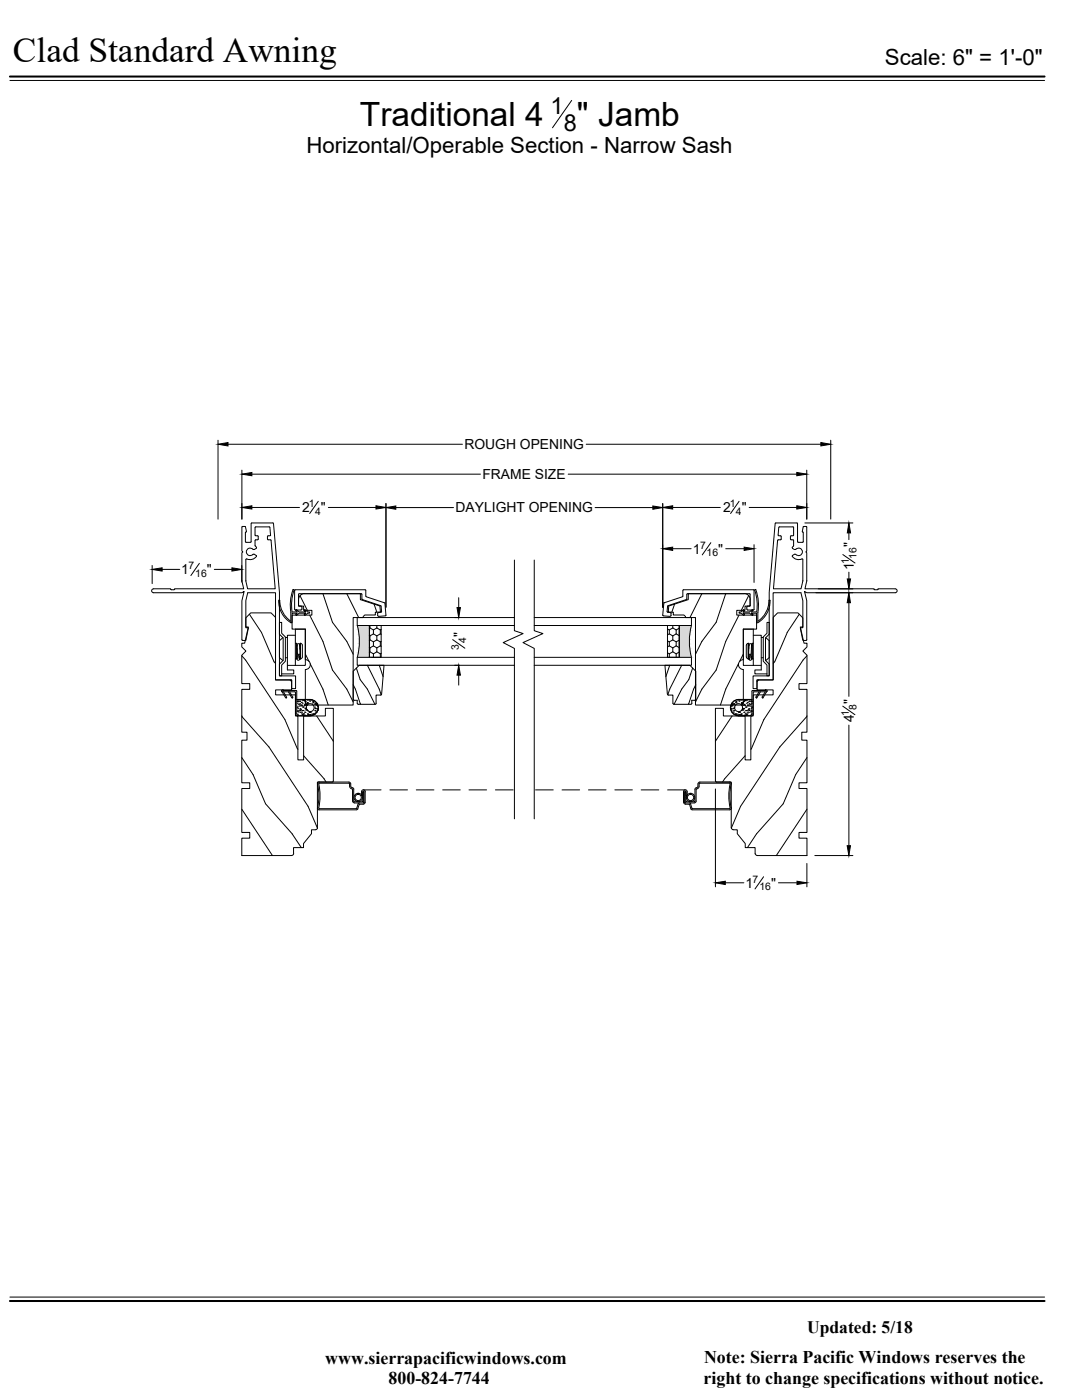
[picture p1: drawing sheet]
<svg xmlns="http://www.w3.org/2000/svg" width="216mm" height="279mm" viewBox="0 0 216 279" stroke-linecap="round" stroke-linejoin="round" font-family="sans-serif">
<!-- layer: DIM -->
<g fill="none" stroke="#000" stroke-width=".2">
<path d="M2 16.1h206.4M114.1 20l-3.9 5.5M43.5 87.9v15.7M45.5 88.7h46.8M48.3 93.8v9.8M50.3 94.6h45.6M113.4 94.6h45.6M117 88.7h46.8M161 93.8v9.8M165.8 87.9v15.7M30.4 112.9v3.6M32.3 113.6h3.6"/>
<path d="M39.8 112.4l-1.7 2.5M42.8 113.6h3.5M48.2 112.9v3.3M50.3 101.3h9.5M63.5 100l-1.7 2.5M65.5 101.3h9.5M77 100.5v20.7M79 101.3h11.5M91.5 119.3v2M118.8 101.3h11.5M132.2 100.5v20.7M134.2 101.3h9.5"/>
<path d="M134.2 109.5h3.7M141.8 108.3l-1.7 2.4M144.8 109.5h3.7M147.5 100l-1.7 2.5M149.5 101.3h9.5M150.5 108.7v7.5M160.6 104.4h9.6M162.8 118.3h7.4M163.3 117.5h6.9M168.2 110.7l2.4 1.7M169.4 106.4v1.3M169.4 114.2v1.3"/>
<path d="M90.3 127.6l2.5 1.8M90.7 123.2h1M90.7 132.8h1M91.5 134.7v2M169.4 120.3v18.7M142.8 157.5v19.5M168.2 140.9l2.4 1.7M169.4 144.7v24.1M144.7 176.2h3.7M152.4 175l-1.7 2.4M155.3 176.2h3.7M161 172.3v4.7"/>
<path d="M162.6 170.7h7.6M2 258.9h206.4"/>
</g>
<g fill="#000" stroke="#000" stroke-width=".2">
<path d="M43.5 88.7l2-.4v.7zM48.3 94.6l2-.3v.6zM159 94.3l2 .3-2 .3zM163.8 88.3l2 .4-2 .3zM30.4 113.6l1.9-.3v.7zM46.3 113.3l1.9 .3-1.9 .4zM48.3 101.3l2-.4v.7zM75 100.9l2 .4-2 .3zM77 101.3l2-.3v.6zM130.3 101l1.9 .3-1.9 .3zM132.2 101.3l2-.4v.7zM132.2 109.5l2-.3v.6z"/>
<path d="M148.5 109.2l2 .3-2 .3zM159 100.9l2 .4-2 .3zM169.4 104.4l.3 2h-.6zM169.1 115.5h.6l-.3 2zM91.2 121.3h.7l-.4 1.9zM91.5 132.8l.4 1.9h-.7zM169.4 118.3l.3 2h-.7zM142.8 176.2l1.9-.3v.6zM159 175.9l2 .3-2 .3zM169 168.8h.7l-.3 1.9z"/>
</g>
<!-- layer: PRODUCTS -->
<g fill="none" stroke="#000" stroke-width=".2">
<path d="M34 117.6l-3.4-.1a.39 .39 0 0 0-.3 .4 .39 .39 0 0 0 .3 .4h17.7l.4-.3-.4 1.9v7.9h.6l.2-.1 .4-2.3-.1-.1M48.3 105.2v4.8l.2 .1-.2 .2v5.6M48.3 115.9l.3 1.6h-13.8l-.1 .2h-.5l-.1-.1M48.3 115.9h.1M48.9 105.1l-.6 .1M48.9 105.1l.3 .9-.2 .2v1.9l.1 .1M49.1 115.9h.1M49.1 108.2h.9M50.1 104.5v3.6l-.1 .1M50.5 109.6a.78 .78 0 0 0-1.2 .1 .78 .78 0 0 0 .2 1.1 .78 .78 0 0 0 1.1-.2l.6 .3a1.49 1.49 0 0 1-2.1 .7v.1M50.5 109.6l.2 .1M50.9 105.3v1.5"/>
<path d="M50.9 107.9v1M50.9 105.3l.1-.2 2.8 .1 .2 1.6M50.9 106.8l.5 .1M50.9 108.9l.1 .1M50.9 109l.3 .2-.1 .2M51.1 109.4l-.4 .3M51.4 107.7l-.5 .1M51.4 106.9l.1 .7-.1 .1M53.5 107.7l.6 .1 .8 9.7h-5.5l-.3-1.6v-4.2M53.5 106.9l-.1 .2 .1 .6M54 106.8l-.5 .1M54.4 104.4h-4.2l-.1 .1"/>
<path d="M54.5 104.4l.1 .1M54.6 104.5l1.2 13.7v16.7h3.2v2.5h-.8v-1.7h-3.2v-17.4h-5.6l-.3 1.6v5.4h.3M55.8 119.8a5 5 0 0 0 2.3 4.2M58.4 117.7h.3a10.1 10.1 0 0 0-.4 4.4h1l-.3-.3 .1-.2 .6 .5h1.3l-.3-.3 .1-.2 .6 .5h.4v.3h-.4l-.6 .4-.1-.1 .3-.3h-1.3l-.6 .4-.1-.1 .3-.3h-1v1.9a3.6 3.6 0 0 1-2.1-1.9 3.7 3.7 0 0 1-.5-2.6h.1M58.5 117.7l-.6 2.6 .2 2M58.8 117.8v3.8M58.8 117.8l.1-.1h14l.1 .1v1.2M59.6 118.6v2.2M59.6 118.6l.1-.1h12.4l.1 .1v.9M59.9 118.9l1.4 2.9M64.4 118.5l1.9 5.7 2.9 3.8 1.3 2.6M69.2 118.5l2.4 4.7"/>
<path d="M72.2 119.5l.1 .1M72.3 119.6l3.7 1.3 .1 1.2-.5 .1M73 119l.1 .1 3.7 1.2 .2 2.5-.1 .1M102.6 111.8v14.1l1.8 .5-4 1.8 2.2 1.2v34M106.6 111.8v14.1l1.7 .5-3.9 1.8 2.2 1.2v34M136.3 117.8l-.1 1.3-3.8 1.2-.1 2.5 .1 .1M136.3 117.8l.1-.1h13.9l.2 .1v3.8l-.2 .1M137 119.6l-3.8 1.4M137 118.6v1M137.1 118.6l.1-.1h12.3l.2 .1v2.2l-.1 .1M140 118.5l-2.3 4.7M144.8 118.5l-1.9 5.7-2.9 3.8-1.2 2.6"/>
<path d="M149.4 118.9l-1.5 2.9M149.7 119.7v1.3h-1v.8h-1.7v1h4v2.8h-2.7v6M149.7 119.7a1.17 1.17 0 0 0-1.2-1.2h-11.2v1.2l-3.9 1.2-.1 1.3h1.1v.5h2.1l.3 .4v.1h2v17.5h9.1h.2l.2-.4M150.8 117.7l.5 2.6-.1 3.7a5 5 0 0 0 2.2-4.2M150.8 117.7h-.2a10.1 10.1 0 0 1 .4 4.4M153.5 119.8h.1a4.8 4.8 0 0 1-2.4 4.5M154.7 104.5l-1.2 13.7v16.7h-3.2v2.5h.8v-1.7h3.2v-17.4h5.5l.4 1.6v5.4h-.4l-.1 .1 .5 2.3 .1 .1M154.7 104.5l.1-.1h4.2l.1 .1M155.2 107.8l-.9 9.7h5.5l.4-1.6M155.3 106.8l.2-1.6 2.7-.1 .2 .2v1.5l-.6 .2-.1 .6 .2 .1M155.3 106.8l.1 .1 .4 .1 .1 .6-.1 .1M155.8 107.7l-.6 .1"/>
<path d="M157.8 107.7l.6 .1-.1 1.2M158.1 109.4l.4 .3M158.3 109l-.2 .2v.2M158.8 109.6l-.2 .1M158.8 109.6a.78 .78 0 0 1 1.1 .1 .78 .78 0 0 1-.1 1.1 .78 .78 0 0 1-1.1-.2l-.6 .3a1.49 1.49 0 0 0 2 .7l.1 .1M159.1 104.5v3.6M159.2 108.1l.1 .1M159.3 108.2h.9M160.2 115.9h.1M160.2 106.2l.1 1.9-.1 .1M160.2 111.7v4.2M161 105.2v4.8l-.2 .1 .2 .2v5.6"/>
<path d="M161 115.9l-.4 1.6h13.8l.1 .2h.6l.1-.2h3.4a.39 .39 0 0 1 .4 .4 .39 .39 0 0 1-.4 .4h-17.6l-.5-.3 .5 1.9v7.8l-.7 .1M161 105.2l-.1-.1-.6 .1-.2 .8 .1 .2M161 115.9h.1M48.2 130.9l.8 .8 7.8 11.9 2.6 5.9M49.8 122.6l2.4 3.6 2.5 5.9 .3 .3M55.8 124.2h.4v2.2l.7 .7v4.9l-.7 .7v2.2h-.4v-2.4l.7-.7v-4.5l-.7-.7zM56.5 127.2l-.7 .7v3.3l.7 .6M56.6 138.1l.6 1-.1 .2M56.9 131.3h.4M56.9 127.2h.4M57 139.2l.1 .1M57.1 139.3h.1"/>
<path d="M57.3 132.8h1.6M57.5 138.1l.9 1.2M57.8 138.1l.6 1M57.9 135.7l.3 .3M58 122.3v1.7M58.4 139.3h-.1M58.4 139.1v.2M58.8 121.6l.1 .1M58.8 138.1h-2.5l.7 1.1M58.8 138.1l.2 .1v4.3l.3 .4M58.9 121.7h1.1M58.9 126.8h-1.6v6.9h1.3v.8h-2.4"/>
<path d="M58.9 125.6h2v7.2h-2zM58.9 128.4h.2M58.9 131.5h.2M59.1 137.8h-2.6v-.2l-.3 .2 .1 .2M59.1 137.8l.1 .1 .1 4.7 .3 .2h2.3M59.1 128.4v3.1M59.2 139.6h2.7M59.2 139.7h2.7M59.2 128.7l.1 .2M59.3 140h.1M59.3 128.7v.2M59.3 131v.5"/>
<path d="M59.4 139.7h.1M59.4 130.6v.3h.2v-.3M59.4 130.9l-.2 .2M59.6 139.9h.1M59.6 120.8l.1 .1M59.6 130.9l.3 .2M59.7 121h.3M59.8 139.9h.1M59.8 131v.5M59.8 128.7l.1 1.8h-.5l-.1-.9a.86 .86 0 0 1 .2-1.1l.3 .2M59.8 140h.1M59.8 130.6l.1 .9"/>
<path d="M59.9 128.7l-.1 .2M59.9 128.4l-.1 1.1M60 128.4v3.1M60 128.4l.3 .4v2.3l-.3 .4M60 121l.2 .2v.4M60.2 121.5l-.2 .2M60.3 139.8h.1M60.5 139.7h.1M60.6 139.7h.1M60.6 139.8h.1M60.8 140h.1M60.8 139.8h.1"/>
<path d="M60.9 131.6v-6h-2.6v-2.8h3.9v-1h-1.6v-.8h-1v-1.3a1.16 1.16 0 0 1 1.2-1.2h11.1v1.2l3.9 1.2 .1 1.3h-1v.5h-2.1l-.3 .4v.1h-2v17.5h-9.2M60.9 130.5l.7 1.5M60.9 133.6v6.7M60.9 131.6a.98 .98 0 0 1 1 1 .98 .98 0 0 1-1 1M61.3 139.7h.1M61.6 139.7h.1M61.8 139.7h.1M61.8 139.9h.1M61.8 122.8l2.6 5.2 1.9 5.7 2.9 3.8 1.3 2.6M61.9 139.6a1.64 1.64 0 0 1 1.6 1.6 1.64 1.64 0 0 1-1.6 1.7M61.9 139.7a1.58 1.58 0 0 1 1.6 1.5 1.58 1.58 0 0 1-1.6 1.6M61.9 132.5l2.5 5 1.1 3.2"/>
<path d="M62.1 139.7h.1M70.5 136.6l1.5 4M71.1 133.3l.8 2.3 1.4 1.9 1.5 3.1M71.3 124.8h2.4v6.4h-2.4a11.6 11.6 0 0 0 0-6.4zM73.3 132.8l2.4 4.7 .4 1.2M73.7 124.8h2.4v6.4h-2.4zM73.7 126.8l.1 .1M73.7 129.2l.1 .1M73.8 124.8v.5M73.8 126.9v.8M73.8 129.3v.8M73.8 125.3l-.1 .1"/>
<path d="M73.8 127.7l-.1 .1M73.8 130.1h-.1M73.8 125.3l.7 .4M73.8 127.7l.7 .4M73.8 130.1l.7 .4M74.5 125.7v.8M74.5 128.1v.8M74.5 130.5v.7M74.5 126.5l-.7 .4M74.5 128.9l-.7 .4M74.5 126.5l.7 .4M74.5 128.9l.7 .4"/>
<path d="M74.6 120.6l.6 1.6M75.2 124.8v.5M75.2 126.9v.8M75.2 129.3v.8M75.2 125.3l-.7 .4M75.2 127.7l-.7 .4M75.2 130.1l-.7 .4M75.2 125.3l.7 .4M75.2 127.7l.7 .4M75.2 130.1l.7 .4M75.5 122.2l-.1 .2 .1 .6 1.4-.1M75.7 132.8l.7 2.2"/>
<path d="M75.9 125.7v.8M75.9 128.1v.8M75.9 130.5v.7M75.9 126.5l-.7 .4M75.9 128.9l-.7 .4M75.9 126.5l.2 .1M75.9 128.9l.2 .1M76.1 125.6l-.2 .1M76.1 128l-.2 .1M76.1 130.4l-.2 .1M102.6 123.2h-31.3v1.6h31.3M102.6 131.2h-31.3v1.6h31.3"/>
<path d="M106.6 123.2h31.4v1.6h-31.4M106.6 131.2h31.4v1.6h-31.4M133.1 122l.1 .2M133.2 138.5l-.5-5.7h5l1.1 1.2v5.6l-.2 .2h-.6v.6M133.2 124.8h2.3v6.4h-2.3zM133.2 125.5l.3 .2M133.2 127.9l.3 .2M133.2 130.3l.3 .2M133.2 138.5l.2 .2h.9v1.7l.2 .2M133.2 122.2h.5M133.2 121l-.1 1M133.5 125.7v.8"/>
<path d="M133.5 128.1v.8M133.5 130.5v.7M133.5 126.5l-.3 .2M133.5 128.9l-.3 .2M133.5 126.5l.7 .4M133.5 128.9l.7 .4M133.6 132.8l-.7 2.2M133.7 122.2l.2 .2-.1 .6-1.4-.1M134.2 124.8v.5M134.2 126.9v.8M134.2 129.3v.8M134.2 125.3l-.7 .4"/>
<path d="M134.2 127.7l-.7 .4M134.2 130.1l-.7 .4M134.2 125.3l.7 .4M134.2 127.7l.7 .4M134.2 130.1l.7 .4M134.6 120.6l-.5 1.6M134.9 125.7v.8M134.9 128.1v.8M134.9 130.5v.7M134.9 126.5l-.7 .4M134.9 128.9l-.7 .4M134.9 126.5l.6 .4"/>
<path d="M134.9 128.9l.6 .3M135.5 124.8h2.5a12.1 12.1 0 0 0 0 6.4h-2.5zM135.5 125.4l-.6 .3M135.5 127.8l-.6 .3M135.5 130.1l-.6 .4M136 132.8l-2.4 4.7-.3 1.2M138.2 133.3l-.8 2.3-1.4 1.9-1.5 3.1M138.8 136.6l-1.5 4M147.2 139.7h.1M147.3 132.5l-2.5 5-1.1 3.2M147.5 139.9h.1M147.5 122.8l-2.7 5.2-1.9 5.7-2.9 3.8-1.2 2.6"/>
<path d="M147.5 139.7h.1M147.6 139.7h.1M147.9 139.7h.1M148.3 125.6h2v7.2h-2zM148.3 130.5l-.7 1.5M148.3 133.6v6.7M148.3 131.6a.98 .98 0 0 0-1 1 .98 .98 0 0 0 1 1M148.4 140h.1M148.4 139.8h.1M148.6 139.8h.1M148.7 139.7h.1M148.9 128.8v2.3"/>
<path d="M148.9 131.1l.4 .4M149 139.8h.1M149 121.5l.2 .2h1.1M149.3 128.4v3.1M149.3 128.4h.1M149.3 131.5h.1M149.3 128.4l-.4 .4M149.3 128.4l.1 1.1M149.4 130.6l-.1 .9M149.4 140h.1M149.4 128.7l.1 .2M149.5 139.9h.1"/>
<path d="M149.5 131v.5M149.5 128.7l-.1 1.8h.5v-1.2a.53 .53 0 0 0-.3-.8l-.1 .2M149.5 121h-.4l-.1 .6M149.6 130.9l-.2 .2M149.7 139.9h.1M149.8 130.6v.3h-.2v-.3M149.8 130.9l.3 .2M149.9 139.7h.1M150 140h.1M150 128.7v.2l.1-.2M150 131v.5M150.1 128.4v3.1"/>
<path d="M150.3 126.8h1.6v6.9h-1.3v.8h2.4M150.3 128.4h-.2v3.1h.2M150.3 132.8h1.6M150.4 138.1h2.6l-.7 1.1M150.4 138.1l-.1 .1v4.5l-.4 .2h-2.5a1.65 1.65 0 0 1-1.7-1.7 1.65 1.65 0 0 1 1.7-1.6h2.6M150.9 139.1v.2M150.9 139.3h.1M151 122.1h-1l.3-.3-.2-.2-.5 .5h-1.3l.3-.3-.2-.2-.5 .5h-.4v.3h.4l.5 .4 .2-.1-.3-.3h1.3l.5 .4 .2-.1-.3-.3h1v1.9h.2M151.4 135.7l-.3 .3M151.5 138.1l-.7 1M151.7 138.1l-.8 1.2M151.9 131.3h.4"/>
<path d="M151.9 127.2h.4M152.1 139.3h.1M152.3 139.2l-.1 .1M152.7 138.1l-.6 1v.2M152.8 127.2l.7 .7v3.3l-.7 .6M153 138l.1-.2-.4-.2v.2h-2.6l-.1 4.8-.3 .2h-2.3a1.59 1.59 0 0 1-1.6-1.6 1.59 1.59 0 0 1 1.6-1.5h2.6M153 124.2h.5v2.4l-.8 .7v4.5l.8 .7v2.4h-.5v-2.2l-.7-.7v-4.9l.7-.7zM154.6 132.1l-.3 .3M159.5 122.6l-2.4 3.6-2.5 5.9M161 130.9l-.8 .8-7.8 11.9-2.6 5.9M48.2 142.9l5.5 6.2 7.8 11.8 1.8 4.4M48.2 151.2l2.3 3.4 2.5 5.8 5.3 6 1.8 2.8"/>
<path d="M59.3 142h.1M59.3 141.2h.1M59.3 140.3h.1M59.3 141.1h.1M59.3 142.9h2.6M59.4 141.8h.1M59.4 142.6h.1M59.4 141.4h.1M59.4 140h.1M59.5 141.9h.1M59.5 140.6h.1M59.5 142.1h.1"/>
<path d="M59.6 140.9h.1M59.7 140.7h.1M59.7 141.7h.1M59.8 140.4h.1M59.8 141.8h.1M59.8 141.5h.1M59.8 140.7h.1M59.9 141.4h.1M59.9 142.2h.1M59.9 140.9h.1M60 141.9h.1M60 141.6h.1"/>
<path d="M60.1 140.7h.1M60.1 140.2h.1M60.1 140.9h.1M60.1 142.5h.1M60.2 142.1h.1M60.2 140.8h.1M60.3 141.8h.1M60.3 142.6h.1M60.3 140.3h.1M60.3 141.1h.1M60.3 142.8h.1M60.4 141.8h.1"/>
<path d="M60.4 142.6h.1M60.4 141.2h.1M60.5 141.8h.1M60.5 142.4h.1M60.5 141.1h.1M60.6 142.5h.1M60.6 150.8l4.1 4.6 .4 .7M60.6 142.8h.1M60.6 140.8h.1M60.7 140.6h.1M60.7 142.1h.1M60.8 140.7h.1"/>
<path d="M60.8 141.4h.1M60.8 142.7h.1M60.9 142.2h.1M60.9 140.7h.1M60.9 141.4h.1M60.9 140.3l.1 .2 .3 .2M60.9 140h.1M60.9 140.1l.3 .6M61 140.8h.1M61 141.7h.1M61 141.5h.1M61.2 140.7h.1"/>
<path d="M61.2 141.6h.1M61.2 140.3h.1M61.3 140.2h.1M61.3 140.3h.1M61.3 142.5h.1M61.3 141.8h.1M61.3 140.4h.1M61.3 142.7h.1M61.4 142.5h.1M61.5 142.6h.1M61.7 142.6h.1M61.7 142.1h.1"/>
<path d="M61.7 142.2h.1M61.9 142.6h.1M61.9 142.1h.1M62.1 142.5h.1M62.3 140.3h.1M62.4 142.5h.1M62.4 140h.1M62.5 140.1h.1M62.5 140.2h.1M62.5 142.5h.1M62.7 142.6h.1M62.7 142.5h.1"/>
<path d="M62.7 140.5h.1M62.8 141.1h.1M62.8 141.8h.1M62.9 140.6h.1M62.9 140.4h.1M62.9 141.4h.1M62.9 141.8h.1M62.9 142.1h.1M63 140.5h.1M63.1 141.4h.1M63.1 140.6h.1M63.1 142.1h.1"/>
<path d="M63.2 140.7h.1M63.2 142.9l3.3 5M63.2 140.5h.1M63.3 140.8h.1M63.3 141h.1M63.4 141.8h.1M63.4 141.4h.1M63.4 141.5h.1M63.7 156.1h6.1l.2 .9 .6 .4v2.6h1.8v-1.9h.2v2M63.7 156.1l-.4 .2a14 14 0 0 1 .1 5.2l.3 .1M63.7 156.3h5.9M63.7 156.3h-.1a13.9 13.9 0 0 1 0 5l.1 .1"/>
<path d="M66.3 156.1h-3v9.1M66.5 155.9v-14.5h-1.6v1.5h-4.3v8.8h-1.2v-8.8h-.4v-4.2h-4v-1h3.2v-2h-3.2v-12.5l-.9-.9h-4.1l-.9 1v1.8h.5l-.8 3.3h-.6v.7l.9 .8-.9 .9v5.6h1.6v1.2h-1.6v8.5h1.1v1.6h-1.1v8.5h1.6v1.2h-1.6v8.7h1.6v1.2h-1.6v3.4h10M66.5 155.9l-.2 .2M69.6 156.3l.2 .1M69.8 156.5v.4M69.8 156.9a.65 .65 0 0 0 .5 .6v2.4M70.4 159.9l.1 .2 .2 .1M72.5 157.6h3.5M75.1 140.4l-.2 .2h-3.4l-.2-.2v-.6l-.7-.1-.1-5.7 1.2-1.2h4.9l-.5 5.7-.2 .2h-.9v1.7M77.8 157.6h3.5M83.1 157.6h3.5M88.3 157.6h3.5"/>
<path d="M93.6 157.6h3.5M98.9 157.6h3.5M106.9 157.6h3.5M112.1 157.6h3.6M117.4 157.6h3.5M122.7 157.6h3.5M127.9 157.6h3.6M133.2 157.6h3.5M138.1 140.4l-.2 .2h-3.4M138.9 157.5l-.1 2.6-2.1 .1M139.5 156.9a.65 .65 0 0 1-.6 .6M139.6 156.1h6"/>
<path d="M139.7 156.1l-.4 .2-.1 .7-.5 .4v2.6h-1.8v-1.9h-.3v2M142.8 155.9l.2 .2M142.8 155.9v-14.5h1.5v1.5h4.4v8.8h1.1v-8.8h.5v-4.2h4v-1h-3.2v-2h3.2v-12.5l.9-.9h4l1 1v1.8h-.5l.7 3.3h.6v.7l-.8 .8 .8 .9v5.6h-1.6v1.2h1.6v8.5h-1v1.6h1v8.5h-1.6v1.2h1.6v8.7h-1.6v1.2h1.6v3.4h-9.9M142.9 156.1h3v9.1M145.5 156.3h-5.9l-.1 .1v.5M145.5 156.3l.2 .1M145.6 156.1l.3 .2a14 14 0 0 0-.1 5.2l-.2 .1h-7.5M145.7 156.4l-.3 2.1 .3 2.7M145.9 141.5h.1M145.9 141.8h.1M145.9 141.4h.1M145.9 141h.1"/>
<path d="M146 140.8h.1M146 140.7h.1M146 140.5h.1M146.1 140.7h.1M146.1 142.9l-3.3 5M146.1 142.1h.1M146.2 140.6h.1M146.2 141.4h.1M146.2 140.5h.1M146.4 142.1h.1M146.4 141.4h.1M146.4 141.8h.1"/>
<path d="M146.4 140.6h.1M146.4 140.4h.1M146.4 141.1h.1M146.5 140.5h.1M146.6 142.5h.1M146.6 142.6h.1M146.7 142.5h.1M146.8 140.2h.1M146.8 140.1h.1M146.9 142.5h.1M146.9 140h.1M146.9 140.3h.1"/>
<path d="M147.1 142.5h.1M147.3 142.1h.1M147.4 142.1h.1M147.4 142.6h.1M147.5 142.2h.1M147.6 142.6h.1M147.6 142.1h.1M147.8 142.6h.1M147.8 142.5h.1M147.9 142.7h.1M147.9 140.3h.1M147.9 142.5h.1"/>
<path d="M147.9 141.8h.1M147.9 140.4h.1M147.9 140.2h.1M148 140.3h.1M148.1 141.6h.1M148.1 140.7h.1M148.2 141.7h.1M148.2 141.5h.1M148.3 140.8h.1M148.3 141.4h.1M148.3 140h.1M148.3 140.1l-.3 .6"/>
<path d="M148.4 141.4h.1M148.4 142.2h.1M148.4 142.7h.1M148.4 140.7h.1M148.5 142.1h.1M148.5 140.6h.1M148.6 140.8h.1M148.6 142.8h.1M148.7 142.5h.1M148.7 150.8l-4.1 4.6-.4 .7M148.7 141.1h.1M148.7 142.4h.1"/>
<path d="M148.8 141.8h.1M148.8 141.2h.1M148.9 142.6h.1M148.9 141.8h.1M148.9 141.1h.1M148.9 142.8h.1M148.9 140.3h.1M149 141.8h.1M149 142.6h.1M149.1 142.1h.1M149.1 140.8h.1M149.1 140.9h.1"/>
<path d="M149.1 142.5h.1M149.1 140.2h.1M149.1 140.7h.1M149.3 141.6h.1M149.3 141.9h.1M149.3 140.9h.1M149.4 142.2h.1M149.4 141.4h.1M149.4 140.7h.1M149.4 141.5h.1M149.4 141.8h.1M149.5 140.4h.1"/>
<path d="M149.5 141.7h.1M149.6 140.7h.1M149.6 140.9h.1M149.7 142.1h.1M149.7 140.6h.1M149.8 141.9h.1M149.8 141.4h.1M149.8 140h.1M149.9 142.6h.1M149.9 141.8h.1M149.9 141.1h.1M149.9 140.3h.1"/>
<path d="M150 142h.1M150 141.2h.1M161 142.9l-5.4 6.2-7.8 11.8-1.9 4.4M161 151.2l-2.2 3.4-2.5 5.8-5.4 6-1.8 2.8M48.2 161.5l6.2 9.2M58.6 170.3l-.2 .4h-.2M63 165.6h-.8v.8l-1.6 2v.8h-2v1.1M63.4 165.2l-.2 .3-.2 .1M63.7 161.6h7.4M71.2 161.3l-7.5 .1M71.4 161.4l-.2 .2M71.4 160.4l-.2 .9"/>
<path d="M71.7 160.6l-.3 .9M71.7 160.2l-.2 .2M72.6 160.1v-2.2l-.2 .1v.8h-.3v-.8a.36 .36 0 0 1 .4-.4 .36 .36 0 0 1 .4 .4l-.1 2.3-.3 .2-.8 .1M72.6 160.1l-.1 .1M72.6 160.1l-.1 .1h-1.8M136.6 160.1l.1-2.2h.2v.9h.2v-.8a.37 .37 0 0 0-.4-.4 .37 .37 0 0 0-.3 .4l.1 2.3 .3 .2h.8l.3 1M136.6 160.1l.2 .1-.1-.1M137.6 160.2l.2 .2M137.8 160.4l.3 .9M137.9 161.4l.2 .2M138.1 161.3l7.4 .1M145.7 161.2l-.2 .2"/>
<path d="M145.9 165.2l.1 .2 .3 .2M146.3 165.6h.8v.8l1.6 2v.8h2v1.1M150.7 170.3v.2l.4 .2M161 161.5l-6.1 9.2"/>
<circle cx="59.5" cy="131.5" r=".25"/>
<circle cx="149.7" cy="131.5" r=".25"/>
<circle cx="61.9" cy="141.2" r=".79"/>
<circle cx="71.5" cy="159.2" r=".84"/>
<circle cx="71.5" cy="159.2" r=".62"/>
<circle cx="137.8" cy="159.2" r=".84"/>
<circle cx="137.8" cy="159.2" r=".62"/>
<circle cx="147.4" cy="141.2" r=".79"/>
</g>
<g fill="#dbdbdb" stroke="#dbdbdb" stroke-width=".2">
<path d="M71.3 124.8h2.4z"/>
<path d="M71.5 130.3h2.2v.9z"/>
<path d="M135.5 124.8h2.5z"/>
<path d="M135.5 130.3h2.3l.2 .9z"/>
<path d="M71.3 124.8l2.4 .9v-.9zM71.3 124.8l2.4 .9h-2.2z"/>
<path d="M71.5 125.7l2.2 .9v-.9zM71.5 125.7l2.2 .9h-2.1z"/>
<path d="M71.6 126.6l2.1 .9v-.9zM71.6 126.6l2.1 .9h-2z"/>
<path d="M71.7 127.5l2 1v-1zM71.7 127.5l2 1h-2z"/>
<path d="M71.7 128.5l2 .9v-.9zM71.7 128.5l2 .9h-2.1z"/>
<path d="M71.6 129.4l2.1 .9v-.9zM71.6 129.4l2.1 .9h-2.2z"/>
<path d="M71.3 131.2h2.4zM71.5 130.3l2.2 .9h-2.4z"/>
<path d="M135.5 124.8l2.3 .9 .2-.9zM135.5 124.8l2.3 .9h-2.3z"/>
<path d="M135.5 125.7l2.1 .9 .2-.9zM135.5 125.7l2.1 .9h-2.1z"/>
<path d="M135.5 126.6l2.1 .9v-.9zM135.5 126.6l2.1 .9h-2.1z"/>
<path d="M135.5 127.5l2.1 1v-1zM135.5 127.5l2.1 1h-2.1z"/>
<path d="M135.5 128.5l2.1 .9v-.9zM135.5 128.5l2.1 .9h-2.1z"/>
<path d="M135.5 129.4l2.3 .9-.2-.9zM135.5 129.4l2.3 .9h-2.3z"/>
<path d="M135.5 131.2h2.5zM135.5 130.3l2.5 .9h-2.5z"/>
</g>
<!-- layer: DIM -->
<path d="M2 15.3h206.4M2 259.6h206.4" fill="none" stroke="#000" stroke-width=".4"/>
<text font-size="7" x="2.6" y="12.5">Clad Standard Awning</text>
<g font-size="6.7">
<text x="71.8" y="25.2">Traditional 4</text>
<text x="115.1" y="25.2">&quot; Jamb</text>
</g>
<g font-size="4.7">
<text x="109.9" y="22.8">1</text>
<text x="112.5" y="26.2">8</text>
</g>
<g font-size="4.4">
<text x="176.6" y="12.9">Scale: 6&quot; = 1'-0&quot;</text>
<text x="61.1" y="30.6">Horizontal/Operable Section - Narrow Sash</text>
</g>
<g font-size="3.6">
<text x="64.9" y="272.2">www.sierrapacificwindows.com</text>
<text x="140.5" y="272.1">Note: Sierra Pacific Windows reserves the</text>
<text x="77.5" y="276.2">800-824-7744</text>
<text x="140.4" y="276.1">right to change specifications without notice.</text>
</g>
<text font-size="3.5" x="161.1" y="266">Updated: 5/18</text>
<g font-size="2.8">
<text x="92.7" y="89.6">ROUGH OPENING</text>
<text x="96.3" y="95.6">FRAME SIZE</text>
<text x="60.3" y="102.2">2</text>
<text x="64" y="102.2">&quot;</text>
<text x="90.9" y="102.3">DAYLIGHT OPENING</text>
<text x="144.3" y="102.2">2</text>
<text x="148" y="102.2">&quot;</text>
<text x="138.2" y="110.5">1</text>
<text x="143.3" y="110.5">&quot;</text>
<text x="170.4" y="113.8" transform="rotate(-90 170.4 113.8)">1</text>
<text x="170.4" y="109.2" transform="rotate(-90 170.4 109.2)">&quot;</text>
<text x="36.2" y="114.6">1</text>
<text x="41.3" y="114.6">&quot;</text>
<text x="92.5" y="127.1" transform="rotate(-90 92.5 127.1)">&quot;</text>
<text x="170.4" y="140.5" transform="rotate(-90 170.4 140.5)">&quot;</text>
<text x="170.4" y="144.1" transform="rotate(-90 170.4 144.1)">4</text>
<text x="148.7" y="177.2">1</text>
<text x="153.8" y="177.2">&quot;</text>
</g>
<g font-size="2.1">
<text x="61.6" y="101.3">1</text>
<text x="145.6" y="101.3">1</text>
<text x="62.9" y="102.8">4</text>
<text x="146.8" y="102.8">4</text>
<text x="37.6" y="113.6">7</text>
<text x="139.7" y="109.5">7</text>
<text x="141" y="111">16</text>
<text x="169.4" y="112.5" transform="rotate(-90 169.4 112.5)">1</text>
<text x="170.9" y="111.5" transform="rotate(-90 170.9 111.5)">16</text>
<text x="39" y="115.2">16</text>
<text x="91.5" y="129.8" transform="rotate(-90 91.5 129.8)">3</text>
<text x="93" y="128.3" transform="rotate(-90 93 128.3)">4</text>
<text x="169.4" y="142.8" transform="rotate(-90 169.4 142.8)">1</text>
<text x="170.9" y="141.6" transform="rotate(-90 170.9 141.6)">8</text>
<text x="150.2" y="176.2">7</text>
<text x="151.5" y="177.7">16</text>
</g>
</svg>
